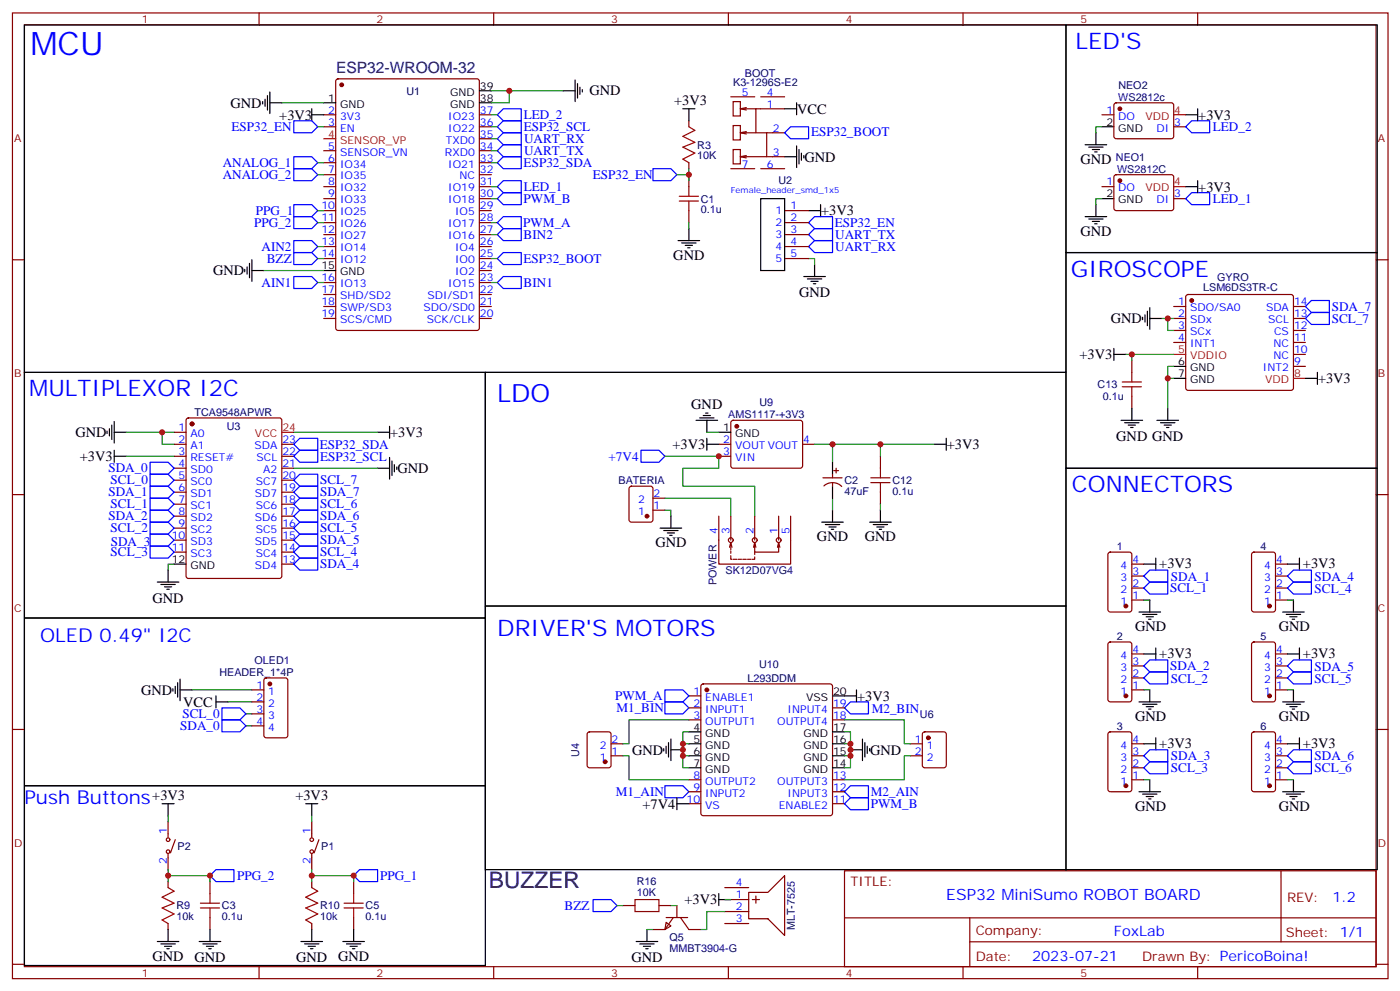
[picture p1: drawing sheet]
<svg xmlns="http://www.w3.org/2000/svg" width="413mm" height="292mm" viewBox="0 0 413 292" stroke-linecap="round" stroke-linejoin="round" font-family="sans-serif">
<g fill="none" stroke="#870000" stroke-width=".35">
<path d="M3.7 3.8h405.3v284.3h-405.3zM7.2 7.3h398.3v277.3h-398.3zM76.3 3.8v3.5M145.5 3.8v3.5M214.6 3.8v3.5M283.8 3.8v3.5M352.9 3.8v3.5M95.4 33.8h3.5M95.4 37.3h3.5M99.2 23.4l.4-.2h40.9l.7 .4 .1 73-.5 .6-41.2 .1-.6-.5-.1-72.9zM141.3 33.8h3.5M141.3 37.3h3.5"/>
<path d="M203 35.6v1.7M215.3 28.5h7.1M216 29.9h2.2v4.2h-2.2zM216 37h2.2v4.2h-2.2zM218.2 39.1h7.7v7h-7.7M218.2 32h4.5v7.1M218.2 32l1.7 .4M218.2 39.1l1.7 .3M219.9 31.7l-1.7 .3M219.9 38.7l-1.7 .4M222.7 32h8.5M224.2 28.5h7"/>
<path d="M225.9 39.1h5.3M324.7 33.8h3.5M328.5 30.5l.4-.2h16.5l.5 .7-.1 9.4-.6 .5-16.5-.1-.5-.7v-9.1zM345.9 37.3h3.5M95.4 44.4h3.5M95.4 47.9h3.5M95.4 51.4h3.5M95.4 55h3.5M95.4 58.5h3.5M141.3 44.4h3.5M141.3 47.9h3.5M141.3 51.4h3.5"/>
<path d="M141.3 55h3.5M141.3 58.5h3.5M141.3 40.9h3.5M203 47.9v1.8M203 51.4v3.6M215.3 49.7h7.1M216 44h2.2v4.3h-2.2zM218.2 46.1l1.7 .4M219.9 45.8l-1.7 .3M224.2 49.7h7M225.9 46.1h5.3M324.7 55h3.5"/>
<path d="M328.5 51.6l.4-.2 16.5 .1 .5 .6-.1 9.5-.6 .4h-16.5l-.5-.7v-9.2zM345.9 58.5h3.5M3.7 76.5h3.5M95.4 62h3.5M95.4 65.5h3.5M95.4 69.1h3.5M95.4 72.6h3.5M95.4 76.1h3.5M141.3 62h3.5M141.3 65.5h3.5M141.3 69.1h3.5M141.3 72.6h3.5"/>
<path d="M141.3 76.1h3.5M141.3 79.7h3.5M203 62v3.5M231.2 62h7.1M231.2 65.5h7.1M231.2 69.1h7.1M231.2 72.6h7.1M231.2 76.1h7.1M405.5 76.5h3.5M95.4 83.2h3.5M95.4 86.7h3.5M95.4 90.2h3.5"/>
<path d="M95.4 93.8h3.5M141.3 83.2h3.5M141.3 86.7h3.5M141.3 90.2h3.5M141.3 93.8h3.5M345.9 90.2h3.5M345.9 93.8h3.5M345.9 97.3h3.5M349.6 86.9l.5-.2h30.3l.5 .2 .2 .5v26.8l-.2 .5-.5 .2h-30.3l-.5-.2-.2-.5v-26.8zM381.1 90.2h3.6M381.1 93.8h3.6M381.1 97.3h3.6"/>
<path d="M333.5 106.1v3.5M333.5 116.7v3.5M345.9 100.8h3.5M381.1 100.8h3.6M381.1 107.9h3.6M381.1 104.4h3.6M51.3 127.3h3.5M51.3 130.8h3.5M51.3 134.3h3.5M51.3 137.9h3.5M55.1 123.3l.4-.3h26.8l.7 .5v46.1l-.4 .7h-27.1l-.6-.4-.1-46.1zM83 130.8h3.6"/>
<path d="M83 134.3h3.6M83 137.9h3.6M211.8 130.8h3.5M211.8 134.3h3.5M215.6 124l.4-.2h20.1l.4 .7-.1 12.9-.6 .5-20-.1-.5-.6v-12.7zM236.5 130.8h3.5M245.3 139.6v1.1M245.7 138.6h1.4M246.4 137.9v1.4M259.4 134.3v3.6M3.7 145.6h3.5M51.3 141.4h3.5"/>
<path d="M51.3 144.9h3.5M51.3 148.4h3.5M51.3 152h3.5M51.3 155.5h3.5M51.3 159h3.5M83 141.4h3.6M83 144.9h3.6M83 148.4h3.6M83 152h3.6M83 155.5h3.6M83 159h3.6M185.6 143.4l.5-.2h5.6l.6 .4 .1 9.4-.5 .7h-5.8l-.7-.4-.1-9.4z"/>
<path d="M192.4 150.2h3.5M192.4 146.7h3.5M211.8 152v14.1h21.2v-14.1M215.3 152v7M215.3 159.7l.4 1.4M222.4 159.7l.3 1.4M222.4 152v7M229.4 159.7v2.9h-7v-2.9l-.4 1.4M229.4 159.7l-.3 1.4M229.4 159.7l.4 1.4M229.4 152v7M242.5 140.7h5.6"/>
<path d="M242.8 143.1a3.8 3.8 0 0 1 5.2 .1M245.3 142.1v1.1M259.4 144.9v3.5M405.5 145.6h3.5M51.3 162.6h3.5M83 162.6h3.6M83 166.1h3.6M215.3 163.6v1.1h.4M215.3 160.8v-1.1l-.3 1.4M215.3 161.1v.8M215.3 162.2v.7M216 164.7h1.1"/>
<path d="M217.5 164.7h1M218.9 164.7h1M220.3 164.7h1M222.4 164v.7h-.7M222.4 162.6v.7M326.7 162.8l.5-.2h5.6l.7 .4v16.5l-.4 .6-5.9 .1-.7-.5v-16.4zM333.5 166.1h3.5M333.5 176.7h3.5M333.5 173.1h3.5M333.5 169.6h3.5M369 162.8l.5-.2h5.6l.7 .4v16.5l-.4 .6-5.9 .1-.7-.5v-16.4zM375.8 166.1h3.6"/>
<path d="M375.8 176.7h3.6M375.8 173.1h3.6M375.8 169.6h3.6M78 199.8l.5-.2h5.6l.7 .4v16.5l-.5 .7h-5.8l-.7-.4v-16.5zM326.7 189.2l.5-.2h5.6l.7 .4v16.6l-.4 .6-5.9 .1-.7-.5v-16.5zM333.5 199.6h3.5M333.5 196.1h3.5M333.5 192.5h3.5M369 189.2l.5-.2h5.6l.7 .4v16.6l-.4 .6-5.9 .1-.7-.5v-16.5zM375.8 199.6h3.6M375.8 196.1h3.6M375.8 192.5h3.6"/>
<path d="M3.7 214.8h3.5M74.2 203.1h3.6M74.2 213.7h3.6M74.2 210.2h3.6M74.2 206.7h3.6M173.2 215.7l.5-.2h5.7l.6 .4 .1 9.5-.5 .6-5.9 .1-.6-.5-.1-9.4zM180.1 219h3.5M203 204.9h3.5M203 208.4h3.5M203 211.9h3.5M206.8 201.6l.4-.2h37.4l.5 .2 .2 .5v37.4l-.2 .5-.5 .2h-37.4l-.5-.3-.2-.4v-37.4zM245.3 208.4h3.5"/>
<path d="M245.3 211.9h3.5M268.3 219h3.5M272 215.7l.5-.2h5.6l.7 .4v9.5l-.4 .6-5.9 .1-.7-.5v-9.4zM326.7 215.7l.5-.2h5.6l.7 .4v16.5l-.4 .7h-5.9l-.7-.4v-16.5zM333.5 219h3.5M333.5 203.1h3.5M369 215.7l.5-.2h5.6l.7 .4v16.5l-.4 .7h-5.9l-.7-.4v-16.5zM375.8 219h3.6M375.8 203.1h3.6M405.5 214.8h3.5M180.1 222.5h3.5M203 229.6h3.5"/>
<path d="M203 233.1h3.5M203 236.6h3.5M245.3 229.6h3.5M245.3 233.1h3.5M245.3 236.6h3.5M268.3 222.5h3.5M333.5 222.5h3.5M333.5 229.6h3.5M333.5 226.1h3.5M375.8 222.5h3.6M375.8 229.6h3.6M375.8 226.1h3.6"/>
<path d="M49.5 241.9v4.6M49.5 251.5v4.5M49.5 259.6v1.7M51.6 247.2l-1.4 3.9M61.9 259.6v3.5M91.9 241.9v4.6M91.9 251.5v4.5M91.9 259.6v1.7M94 247.2l-1.4 3.9M104.2 259.6v3.5M248.8 256.4h156.7v28.2h-156.7zM377.5 256.4v20.9"/>
<path d="M49.5 271.9v1.8M61.9 270.2v3.5M91.9 271.9v1.8M104.2 270.2v3.5M183.6 266.6h3.5M194.2 266.6h3.5M196.3 271.6l1.4 1-1.8 1.1zM196.3 270.2h6.3M198.4 270.2l-2.5 3.5h-3.5M199.5 266.6v3.6M200.5 270.2l2.5 3.5h3.5M213.6 264.9h7"/>
<path d="M213.6 261.3h7M213.6 271.9h7M213.6 268.4h7M220.6 262.7h5.7l4.9-4.9v17.6l-4.9-4.9h-5.7zM221.7 264.9h2.1M222.7 263.8v2.1M248.9 270.2h156.5M285.8 277.3h119.6M285.8 270.2v14.2M3.7 283.9h3.5M76.3 284.6v3.5M145.5 284.6v3.5"/>
<path d="M214.6 284.6v3.5M283.8 284.6v3.5M352.9 284.6v3.5M405.5 283.9h3.5"/>
<circle cx="215.3" cy="159" r=".71"/>
<circle cx="222.4" cy="159" r=".71"/>
<circle cx="229.4" cy="159" r=".71"/>
<circle cx="49.5" cy="250.8" r=".53"/>
<circle cx="49.5" cy="247.2" r=".53"/>
<circle cx="91.9" cy="250.8" r=".53"/>
<circle cx="91.9" cy="247.2" r=".53"/>
</g>
<g fill="#870000" stroke="#870000" stroke-width=".35">
<circle cx="100.7" cy="25" r=".53"/>
<circle cx="56.6" cy="124.8" r=".53"/>
<circle cx="178.3" cy="224.3" r=".53"/>
<circle cx="273.5" cy="217.2" r=".53"/>
<circle cx="331.8" cy="204.9" r=".53"/>
<circle cx="374.1" cy="231.4" r=".53"/>
<circle cx="331.8" cy="231.4" r=".53"/>
<circle cx="374.1" cy="178.4" r=".53"/>
<circle cx="374.1" cy="204.9" r=".53"/>
<circle cx="331.8" cy="178.4" r=".53"/>
<circle cx="217.1" cy="125.5" r=".53"/>
<circle cx="190.6" cy="152" r=".53"/>
<circle cx="351.2" cy="88.5" r=".53"/>
<circle cx="79.5" cy="201.4" r=".53"/>
<circle cx="208.3" cy="203.1" r=".53"/>
<circle cx="330" cy="32" r=".53"/>
<circle cx="330" cy="53.2" r=".53"/>
</g>
<g fill="none" stroke="#000" stroke-width=".35">
<path d="M7.2 7.3h306.9v102.3h-306.9zM314.1 7.3h91.7v67.1h-91.7zM77.4 29.9v.7M78.1 29.2v2.1M78.8 28.2v4.2M79.5 30.3h3.5M79.5 27.1v6.3M91.9 33.8h3.5M91.9 32v3.6M95.4 30.3h3.5M141.3 30.3h3.5M141.3 26.7h3.5"/>
<path d="M165.9 26.7h3.6M169.5 23.6v6.3M170.2 24.6v4.3M170.9 25.7v2.1M171.6 26.4v.7M201.2 32h3.6M203 32v3.6M231.2 32h3.5M234.7 30.3v3.5M322.9 39.1v3.5M324.7 37.3h3.5M349.4 33.8h3.5"/>
<path d="M352.9 32v3.6M224.2 58.5h7v21.2h-7zM231.2 46.1h3.5M234.7 43v6.3M235.4 44v4.3M236.1 45.1v2.1M236.9 45.8v.7M319.8 42.6h6.3M320.8 43.3h4.2M321.9 44h2.1M322.6 44.7h.7M324.7 58.5h3.5"/>
<path d="M349.4 55h3.5M352.9 53.2v3.5M72.1 79.3v.7M72.8 78.6v2.1M73.5 77.5v4.3M74.2 79.7h3.6M74.2 76.5v6.3M95.4 79.7h3.5M199.8 70.8h6.4M200.9 71.5h4.2M201.9 72.2h2.1M202.6 73h.7"/>
<path d="M203 67.3v3.5M238.3 62h3.5M240 77.9v3.5M241.8 60.3v3.5M314.1 74.4h91.7v63.5h-91.7zM319.8 63.8h6.3M320.8 64.5h4.2M321.9 65.2h2.1M322.6 65.9h.7M322.9 60.3v3.5M236.9 81.4h6.3M237.9 82.1h4.2"/>
<path d="M239 82.8h2.1M239.7 83.5h.7M336.7 93.4v.7M337.4 92.7v2.1M338.1 91.7v4.2M338.8 90.6v6.3M338.8 93.8h3.5M7.2 109.6h135.8v72.4h-135.8zM143 109.6h171.1v68.8h-171.1zM328.2 104.4h3.6M328.2 102.6v3.5M345.9 107.9h3.5"/>
<path d="M345.9 111.4h3.5M384.7 111.4h3.5M388.2 109.6v3.6M31.5 126.9v.7M32.2 126.2v2.1M32.9 125.2v4.2M33.7 127.3h3.5M33.7 124.1v6.4M33.7 132.6v3.5M33.7 134.3h3.5M111.3 127.3h3.5M111.3 137.9h3.5"/>
<path d="M114.8 125.5v3.5M114.8 134.7v6.3M115.5 135.7v4.3M116.2 136.8v2.1M116.9 137.5v.7M205.1 123.8h6.4M206.2 123h4.2M207.2 122.3h2.1M207.9 121.6h.7M208.3 130.8h3.5M208.3 123.8v3.5M208.3 129v3.6"/>
<path d="M211.8 127.3h3.5M245.3 136.1v3.5M275.3 130.8h3.5M278.8 129v3.6M314.1 137.9h91.7v118.1h-91.7zM330.3 123.8h6.4M331.4 124.5h4.2M332.5 125.2h2.1M333.2 125.9h.7M333.5 120.2v3.6M340.9 123.8h6.4M342 124.5h4.2"/>
<path d="M343 125.2h2.2M343.7 125.9h.8M344.1 120.2v3.6M194.5 155.5h6.4M195.6 156.2h4.2M196.6 156.9h2.2M197.3 157.6h.7M197.7 152v3.5M242.1 153.7h6.4M243.2 154.4h4.2M244.3 155.2h2.1M245 155.9h.7"/>
<path d="M245.3 143.2v3.5M245.3 150.2v3.5M256.3 153.7h6.3M257.3 154.4h4.2M258.4 155.2h2.1M259.1 155.9h.7M259.4 150.2v3.5M46.4 171.4h6.3M47.4 172.1h4.2M48.5 172.8h2.1M49.2 173.5h.7M49.5 167.9v3.5"/>
<path d="M51.3 166.1h3.5M143 178.4h171.1v77.6h-171.1zM337 166.1h3.6M338.8 176.7v3.5M340.6 164.3v3.6M379.4 166.1h3.5M381.1 176.7v3.5M382.9 164.3v3.6M7.2 182h135.8v49.4h-135.8zM53.1 200v6.3M335.6 180.2h6.4M336.7 180.9h4.2"/>
<path d="M337 192.5h3.6M337.7 181.6h2.2M338.5 182.3h.7M340.6 190.8v3.5M378 180.2h6.3M379 180.9h4.3M379.4 192.5h3.5M380.1 181.6h2.1M380.8 182.3h.7M382.9 190.8v3.5M50.9 202.8v.7M51.6 202.1v2.1"/>
<path d="M52.4 201v4.2M53.1 203.1h3.5M63.6 206.7h3.6M63.6 204.9v3.5M196.3 219.7v2.1M197 218.7v4.2M197.7 217.6v6.3M203 219h3.5M203 215.5h3.5M245.3 219h3.5M245.3 215.5h3.5M245.3 204.9h7.1"/>
<path d="M252.4 203.1v3.6M254.1 217.6v6.3M254.8 218.7v4.2M255.6 219.7v2.1M335.6 206.7h6.4M336.7 207.4h4.2M337 219h3.6M337.7 208.1h2.2M338.5 208.8h.7M338.8 203.1v3.6M340.6 217.2v3.6M378 206.7h6.3"/>
<path d="M379 207.4h4.3M379.4 219h3.5M380.1 208.1h2.1M380.8 208.8h.7M381.1 203.1v3.6M382.9 217.2v3.6M7.2 231.4h135.8v52.9h-135.8zM47.8 236.6h3.5M49.5 236.6v3.6M90.1 236.6h3.5M91.9 236.6v3.6M195.6 220.4v.7"/>
<path d="M197.7 220.8h3.5M199.5 236.6h3.5M199.5 234.9v3.5M203 222.5h3.5M203 226.1h3.5M245.3 222.5h3.5M245.3 226.1h3.5M250.6 220.8h3.5M256.3 220.4v.7M335.6 233.1h6.4M336.7 233.8h4.2M337.7 234.5h2.2"/>
<path d="M338.5 235.2h.7M338.8 229.6v3.5M378 233.1h6.3M379 233.8h4.3M380.1 234.5h2.1M380.8 235.2h.7M381.1 229.6v3.5M46.4 277.2h6.3M47.4 277.9h4.2M48.5 278.6h2.1M49.2 279.3h.7M49.5 273.7v3.5"/>
<path d="M58.7 277.2h6.4M59.8 277.9h4.2M60.8 278.6h2.1M61.5 279.3h.7M61.9 273.7v3.5M88.7 277.2h6.3M89.7 277.9h4.3M90.8 278.6h2.1M91.5 279.3h.7M91.9 273.7v3.5M101 277.2h6.4M102.1 277.9h4.2"/>
<path d="M103.2 278.6h2.1M103.9 279.3h.7M104.2 273.7v3.5M187.5 277.2h6.3M188.5 277.9h4.3M189.6 278.6h2.1M190.3 279.3h.7M190.6 273.7v3.5M211.8 264.9h3.5M211.8 263.1v3.5"/>
</g>
<path d="M345.9 33.8h3.5M95.4 40.9h3.5M345.9 55h3.5M345.9 104.4h3.5M381.1 111.4h3.6M83 127.3h3.6" fill="none" stroke="#f00" stroke-width=".35"/>
<g fill="none" stroke="#a10000" stroke-width=".35">
<path d="M203 37.3l1.8 1.1-3.6 1.7 3.6 1.8-3.6 1.4 3.6 1.8-3.6 1.7 1.8 1.1M200.2 59.2h5.6M200.2 57.8h5.6M203 55v2.8M203 59.2v2.8M330.7 113.9h5.6M330.7 112.5h5.6M333.5 109.6v2.9M333.5 113.9v2.8M259.4 137.9v2.8M256.6 142.1h5.7M256.6 140.7h5.7"/>
<path d="M259.4 142.1v2.8M49.5 261.3l1.8 1.1-3.5 1.8 3.5 1.7-3.5 1.4 3.5 1.8-3.5 1.8 1.7 1M59.1 267.3h5.6M59.1 265.9h5.6M61.9 263.1v2.8M61.9 267.3v2.9M91.9 261.3l1.7 1.1-3.5 1.8 3.5 1.7-3.5 1.4 3.5 1.8-3.5 1.8 1.8 1M101.4 267.3h5.6M101.4 265.9h5.6M104.2 263.1v2.8M104.2 267.3v2.9M187.1 264.9h7.1v3.5h-7.1z"/>
</g>
<g fill="none" stroke="#008700" stroke-width=".35">
<path d="M83 30.3h12.4M93.6 37.3h1.8M144.8 26.7h21.1M144.8 37.3h1.7M144.8 33.8h1.7M150.1 26.7v3.6h-5.3M324.7 37.3h-1.8v1.8M93.6 47.9h1.8M93.6 51.4h1.8M144.8 40.9h1.7M144.8 44.4h1.7M144.8 47.9h1.7"/>
<path d="M144.8 55h1.7M144.8 58.5h1.7M199.5 51.4h3.5M203 49.7v3.5M324.7 58.5h-1.8v1.8M77.8 79.7h17.6M93.6 76.1h1.8M93.6 72.6h1.8M93.6 62h1.8M93.6 65.5h1.8M144.8 76.1h1.7M144.8 69.1h1.7"/>
<path d="M144.8 65.5h1.7M203 65.5v1.8M238.3 76.1h1.7v1.8M93.6 83.2h1.8M144.8 83.2h1.7M342.3 93.8h3.6M344.1 93.8v3.5h1.8M331.8 104.4h14.1M333.5 104.4v1.7M344.1 111.4h1.8M345.9 107.9h-1.8v12.3M37.2 127.3h14.1"/>
<path d="M37.2 134.3h14.1M47.8 127.3v3.5h3.5M86.6 127.3h24.7M86.6 137.9h24.7M195.9 134.3h15.9v3.6h-10.6v5.3h21.2v8.8M208.3 127.3h3.5M240 130.8h5.3v5.3M245.3 130.8h30M259.4 130.8v3.5M195.9 150.2h1.8v1.8M195.9 146.7h19.4v5.3M245.3 146.7v3.5"/>
<path d="M259.4 148.4v1.8M51.3 166.1h-1.8v1.8M337 176.7h1.8M379.4 176.7h1.7M56.6 203.1h17.6M67.2 206.7h7M72.5 213.7h1.7M72.5 210.2h1.7M201.2 219h1.8M203 211.9h-17.7v7.1h-1.7M203 215.5h-1.8v10.6h1.8M248.8 211.9h17.7v7.1h1.8"/>
<path d="M248.8 215.5h1.8v10.6h-1.8M248.8 219h1.8M337 203.1h1.8M379.4 203.1h1.7M183.6 222.5h1.7v7.1h17.7M201.2 222.5h1.8M248.8 222.5h1.8M268.3 222.5h-1.8v7.1h-17.7M337 229.6h1.8M379.4 229.6h1.7M49.5 257.8h12.4v1.8M49.5 240.2v1.7"/>
<path d="M49.5 256v3.6M91.9 257.8h12.3v1.8M91.9 240.2v1.7M91.9 256v3.6M181.8 266.6h1.8M190.6 273.7h1.8M197.7 266.6h1.8M213.6 268.4h-5.3v5.3h-1.8M213.6 264.9h1.7"/>
</g>
<g fill="none" stroke="#00f" stroke-width=".35">
<path d="M86.6 35.6h5.3l1.7 1.7-1.7 1.8h-5.3zM146.5 37.3l1.8-1.7h5.3v3.5h-5.3zM146.5 33.8l1.8-1.8h5.3v3.6h-5.3zM231.2 39.1l1.8-1.8h5.3v3.6h-5.3zM349.4 37.3l1.8-1.7h5.2v3.5h-5.2zM86.6 46.1h5.3l1.7 1.8-1.7 1.8h-5.3zM86.6 49.7h5.3l1.7 1.7-1.7 1.8h-5.3zM146.5 44.4l1.8-1.8h5.3v3.5h-5.3zM146.5 40.9l1.8-1.8h5.3v3.5h-5.3zM146.5 47.9l1.8-1.8h5.3v3.6h-5.3zM146.5 55l1.8-1.8h5.3v3.5h-5.3zM146.5 58.5l1.8-1.8h5.3v3.6h-5.3z"/>
<path d="M192.4 49.7h5.3l1.8 1.7-1.8 1.8h-5.3zM349.4 58.5l1.8-1.8h5.2v3.6h-5.2zM86.6 70.8h5.3l1.7 1.8-1.7 1.8h-5.3zM86.6 63.8h5.3l1.7 1.7-1.7 1.8h-5.3zM86.6 60.3h5.3l1.7 1.7-1.7 1.8h-5.3zM86.6 74.4h5.3l1.7 1.7-1.7 1.8h-5.3zM146.5 76.1l1.8-1.7h5.3v3.5h-5.3zM146.5 65.5l1.8-1.7h5.3v3.5h-5.3zM148.3 67.3h5.3v3.5h-5.3l-1.8-1.7zM238.3 72.6l1.7-1.8h5.3v3.6h-5.3zM238.3 69.1l1.7-1.8h5.3v3.5h-5.3zM238.3 65.5l1.7-1.7h5.3v3.5h-5.3z"/>
<path d="M86.6 81.4h5.3l1.7 1.8-1.7 1.7h-5.3zM146.5 83.2l1.8-1.8h5.3v3.5h-5.3zM384.7 90.2l1.7-1.7h5.3v3.5h-5.3zM384.7 93.8l1.7-1.8h5.3v3.5h-5.3zM44.2 136.1h5.3l1.8 1.8-1.8 1.7h-5.3zM44.2 139.6h5.3l1.8 1.8-1.8 1.8h-5.3zM86.6 134.3l1.7-1.7h5.3v3.5h-5.3zM86.6 130.8l1.7-1.8h5.3v3.6h-5.3zM188.9 132.6h5.3l1.7 1.7-1.7 1.8h-5.3zM44.2 143.2h5.3l1.8 1.7-1.8 1.8h-5.3zM44.2 146.7h5.3l1.8 1.7-1.8 1.8h-5.3zM44.2 150.2h5.3l1.8 1.8-1.8 1.7h-5.3z"/>
<path d="M44.2 153.7h5.3l1.8 1.8-1.8 1.8h-5.3zM44.2 157.3h5.3l1.8 1.7-1.8 1.8h-5.3zM86.6 141.4l1.7-1.8h5.3v3.6h-5.3zM86.6 144.9l1.7-1.7h5.3v3.5h-5.3zM86.6 148.4l1.7-1.7h5.3v3.5h-5.3zM86.6 152l1.7-1.8h5.3v3.5h-5.3zM86.6 155.5l1.7-1.8h5.3v3.6h-5.3zM86.6 159l1.7-1.7h5.3v3.5h-5.3zM44.2 160.8h5.3l1.8 1.8-1.8 1.7h-5.3zM86.6 162.6l1.7-1.8h5.3v3.5h-5.3zM88.3 164.3h5.3v3.6h-5.3l-1.7-1.8zM337 169.6l1.8-1.7h5.3v3.5h-5.3z"/>
<path d="M337 173.1l1.8-1.7h5.3v3.5h-5.3zM381.1 171.4h5.3v3.5h-5.3l-1.7-1.8zM381.1 167.9h5.3v3.5h-5.3l-1.7-1.8zM337 199.6l1.8-1.8h5.3v3.6h-5.3zM337 196.1l1.8-1.8h5.3v3.5h-5.3zM379.4 196.1l1.7-1.8h5.3v3.5h-5.3zM381.1 197.8h5.3v3.6h-5.3l-1.7-1.8zM65.4 211.9h5.3l1.8 1.8-1.8 1.8h-5.3zM65.4 208.4h5.3l1.8 1.8-1.8 1.7h-5.3zM195.9 206.7h5.3l1.8 1.7-1.8 1.8h-5.3zM195.9 203.1h5.3l1.8 1.8-1.8 1.8h-5.3zM248.8 208.4l1.8-1.7h5.3v3.5h-5.3z"/>
<path d="M195.9 231.4h5.3l1.8 1.7-1.8 1.8h-5.3zM248.8 233.1l1.8-1.7h5.3v3.5h-5.3zM248.8 236.6l1.8-1.7h5.3v3.5h-5.3zM337 226.1l1.8-1.8h5.3v3.5h-5.3zM337 222.5l1.8-1.7h5.3v3.5h-5.3zM379.4 226.1l1.7-1.8h5.3v3.5h-5.3zM381.1 220.8h5.3v3.5h-5.3l-1.7-1.8zM63.6 256h5.3v3.6h-5.3l-1.7-1.8zM104.2 257.8l1.8-1.8h5.3v3.6h-5.3zM174.8 264.9h5.3l1.7 1.7-1.7 1.8h-5.3z"/>
</g>
<g fill="#c00">
<circle cx="203" cy="51.4" r=".88"/>
<circle cx="47.8" cy="127.3" r=".88"/>
<circle cx="344.1" cy="93.8" r=".88"/>
<circle cx="333.5" cy="104.4" r=".88"/>
<circle cx="344.1" cy="111.4" r=".88"/>
<circle cx="211.8" cy="134.3" r=".88"/>
<circle cx="250.6" cy="220.8" r=".88"/>
<circle cx="250.6" cy="219" r=".88"/>
<circle cx="250.6" cy="222.5" r=".88"/>
<circle cx="201.2" cy="220.8" r=".88"/>
<circle cx="201.2" cy="222.5" r=".88"/>
<circle cx="201.2" cy="219" r=".88"/>
<circle cx="245.3" cy="130.8" r=".88"/>
<circle cx="259.4" cy="130.8" r=".88"/>
<circle cx="150.1" cy="26.7" r=".88"/>
<circle cx="91.9" cy="257.8" r=".88"/>
<circle cx="104.2" cy="257.8" r=".88"/>
<circle cx="49.5" cy="257.8" r=".88"/>
<circle cx="61.9" cy="257.8" r=".88"/>
</g>
<text font-size="9.5" fill="#00f" x="9" y="16.2">MCU</text>
<text font-size="7.4" fill="#00f" x="146.5" y="118.5">LDO</text>
<g font-size="6.7" fill="#00f">
<text x="316.9" y="14.4">LED'S</text>
<text x="315.5" y="81.4">GIROSCOPE</text>
<text x="8.6" y="116.7">MULTIPLEXOR I2C</text>
<text x="315.9" y="144.9">CONNECTORS</text>
<text x="146.5" y="187.3">DRIVER'S MOTORS</text>
</g>
<text font-size="6.7" fill="#000080" x="144.1" y="261.6">BUZZER</text>
<g font-size="5.6" fill="#00f">
<text x="11.8" y="189">OLED 0.49&quot; I2C</text>
<text x="7.2" y="236.6">Push Buttons</text>
</g>
<text font-size="4.6" fill="#000080" x="99" y="21.4">ESP32-WROOM-32</text>
<text font-size="4.6" fill="#00f" x="278.8" y="264.9">ESP32 MiniSumo ROBOT BOARD</text>
<g font-size="4.2">
<text x="173.7" y="28.1">GND</text>
<text x="67.9" y="31.7">GND</text>
<text x="82.3" y="35.2">+3V3</text>
<text x="198.6" y="30.9">+3V3</text>
<text x="234.9" y="33.5">VCC</text>
<text x="353.1" y="35.2">+3V3</text>
<text x="237" y="47.6">GND</text>
<text x="318.3" y="48.3">GND</text>
<text x="353.1" y="56.4">+3V3</text>
<text x="242" y="63.4">+3V3</text>
<text x="318.3" y="69.4">GND</text>
<text x="198.4" y="76.5">GND</text>
<text x="62.8" y="81">GND</text>
<text x="235.5" y="87.6">GND</text>
<text x="327.3" y="95.2">GND</text>
<text x="318.1" y="105.8">+3V3</text>
<text x="388.4" y="112.9">+3V3</text>
<text x="203.7" y="120.5">GND</text>
<text x="22.2" y="128.7">GND</text>
<text x="115" y="128.7">+3V3</text>
<text x="328.9" y="129.8">GND GND</text>
<text x="23.5" y="135.7">+3V3</text>
<text x="198.2" y="132.2">+3V3</text>
<text x="279" y="132.2">+3V3</text>
<text x="117.1" y="139.3">GND</text>
<text x="193.1" y="161.1">GND</text>
<text x="240.7" y="159.4">GND</text>
<text x="254.8" y="159.4">GND</text>
<text x="341.6" y="167.4">+3V3</text>
<text x="383.9" y="167.4">+3V3</text>
<text x="44.9" y="177.5">GND</text>
<text x="334.5" y="185.9">GND</text>
<text x="376.8" y="185.9">GND</text>
<text x="341.6" y="193.8">+3V3</text>
<text x="383.9" y="193.8">+3V3</text>
<text x="41.6" y="204.6">GND</text>
<text x="54" y="208.1">VCC</text>
<text x="252.6" y="206.3">+3V3</text>
<text x="334.5" y="212.3">GND</text>
<text x="376.8" y="212.3">GND</text>
<text x="341.6" y="220.3">+3V3</text>
<text x="383.9" y="220.3">+3V3</text>
<text x="186.2" y="222.2">GND</text>
<text x="256.4" y="222.2">GND</text>
<text x="44.9" y="235.5">+3V3</text>
<text x="87" y="235.5">+3V3</text>
<text x="189.3" y="238.1">+7V4</text>
<text x="334.5" y="238.8">GND</text>
<text x="376.8" y="238.8">GND</text>
<text x="201.7" y="266.3">+3V3</text>
<text x="44.9" y="282.9">GND</text>
<text x="57.3" y="283.4">GND</text>
<text x="87.3" y="283.4">GND</text>
<text x="99.6" y="282.9">GND</text>
<text x="186.1" y="283.3">GND</text>
</g>
<g font-size="4.2" fill="#00f">
<text x="392.6" y="265.7">1.2</text>
<text x="328.2" y="275.4">FoxLab</text>
<text x="304.1" y="283">2023-07-21</text>
</g>
<g font-size="3.9" fill="#00f">
<text x="154.3" y="35.1">LED_2</text>
<text x="68.2" y="38.6">ESP32_EN</text>
<text x="154.3" y="38.6">ESP32_SCL</text>
<text x="239" y="40.2">ESP32_BOOT</text>
<text x="357.4" y="38.5">LED_2</text>
<text x="154.4" y="42.1">UART_RX</text>
<text x="154.4" y="45.6">UART_TX</text>
<text x="65.6" y="49.2">ANALOG_1</text>
<text x="65.6" y="52.7">ANALOG_2</text>
<text x="154.3" y="49.2">ESP32_SDA</text>
<text x="174.7" y="52.6">ESP32_EN</text>
<text x="154.3" y="59.7">PWM_B</text>
<text x="154.3" y="56.3">LED_1</text>
<text x="357.4" y="59.7">LED_1</text>
<text x="75.4" y="63.2">PPG_1</text>
<text x="74.9" y="66.8">PPG_2</text>
<text x="154.2" y="66.8">PWM_A</text>
<text x="154.3" y="70.3">BIN2</text>
<text x="246" y="66.9">ESP32_EN</text>
<text x="246.1" y="70.3">UART_TX</text>
<text x="77.1" y="73.9">AIN2</text>
<text x="78.6" y="77.4">BZZ</text>
<text x="154.2" y="77.4">ESP32_BOOT</text>
<text x="246.1" y="73.8">UART_RX</text>
<text x="77.1" y="84.4">AIN1</text>
<text x="154.3" y="84.4">BIN1</text>
<text x="392.4" y="95.1">SCL_7</text>
<text x="392.4" y="91.6">SDA_7</text>
<text x="94.3" y="132.1">ESP32_SDA</text>
<text x="94.3" y="135.6">ESP32_SCL</text>
<text x="179.3" y="135.6">+7V4</text>
<text x="31.9" y="139.1">SDA_0</text>
<text x="32.6" y="142.6">SCL_0</text>
<text x="94.3" y="142.6">SCL_7</text>
<text x="31.9" y="146.2">SDA_1</text>
<text x="32.6" y="149.7">SCL_1</text>
<text x="94.3" y="149.7">SCL_6</text>
<text x="94.3" y="146.2">SDA_7</text>
<text x="31.9" y="153.2">SDA_2</text>
<text x="94.3" y="153.2">SDA_6</text>
<text x="32.6" y="156.8">SCL_2</text>
<text x="32.6" y="160.8">SDA_3</text>
<text x="94.3" y="156.7">SCL_5</text>
<text x="94.3" y="160.3">SDA_5</text>
<text x="32.6" y="163.8">SCL_3</text>
<text x="94.3" y="167.3">SDA_4</text>
<text x="94.3" y="163.8">SCL_4</text>
<text x="345" y="171">SDA_1</text>
<text x="387.4" y="171">SDA_4</text>
<text x="344.8" y="174.4">SCL_1</text>
<text x="387.4" y="174.5">SCL_4</text>
<text x="344.8" y="197.3">SDA_2</text>
<text x="387.4" y="197.4">SDA_5</text>
<text x="345" y="201">SCL_2</text>
<text x="387.4" y="201">SCL_5</text>
<text x="181.3" y="206.1">PWM_A</text>
<text x="181.6" y="209.7">M1_BIN</text>
<text x="256.9" y="209.9">M2_BIN</text>
<text x="53.1" y="215">SDA_0</text>
<text x="53.8" y="211.5">SCL_0</text>
<text x="345" y="223.9">SDA_3</text>
<text x="345" y="227.4">SCL_3</text>
<text x="387.4" y="227.4">SCL_6</text>
<text x="387.4" y="223.9">SDA_6</text>
<text x="181.4" y="234.3">M1_AIN</text>
<text x="256.6" y="234.4">M2_AIN</text>
<text x="256.6" y="238">PWM_B</text>
<text x="69.9" y="259">PPG_2</text>
<text x="112" y="259.1">PPG_1</text>
<text x="166.4" y="267.9">BZZ</text>
</g>
<g font-size="3.9" fill="#800">
<text x="250.6" y="261">TITLE:</text>
<text x="379.2" y="265.7">REV:</text>
<text x="287.5" y="275.2">Company:</text>
<text x="378.9" y="275.8">Sheet: 1/1</text>
<text x="287.5" y="282.9">Date:</text>
<text x="336.6" y="282.9">Draw</text>
<text x="346.7" y="282.9">n By: PericoBoina!</text>
</g>
<g font-size="3.2" fill="#800">
<text x="41.8" y="6.8">1</text>
<text x="110.9" y="6.8">2</text>
<text x="180.1" y="6.8">3</text>
<text x="249.2" y="6.8">4</text>
<text x="318.3" y="6.8">5</text>
<text x="4.2" y="41.9">A</text>
<text x="406" y="41.9">A</text>
<text x="4.2" y="111.1">B</text>
<text x="406" y="111.1">B</text>
<text x="4.2" y="180.2">C</text>
<text x="406" y="180.2">C</text>
<text x="4.2" y="249.3">D</text>
<text x="406" y="249.3">D</text>
<text x="41.8" y="287.6">1</text>
<text x="110.9" y="287.6">2</text>
<text x="180.1" y="287.6">3</text>
<text x="249.2" y="287.6">4</text>
<text x="318.3" y="287.6">5</text>
</g>
<g font-size="3.2" fill="#000080">
<text x="219.5" y="22.6">BOOT</text>
<text x="119.7" y="27.9">U1</text>
<text x="216" y="25.4">K3-1296S-E2</text>
<text x="329.5" y="29.6">WS2812c</text>
<text x="329.5" y="26.1">NEO2</text>
<text x="205.5" y="46.9">10K</text>
<text x="205.5" y="43.8">R3</text>
<text x="328.8" y="47.3">NEO1</text>
<text x="329.2" y="50.8">WS2812C</text>
<text x="206.5" y="59.7">C1</text>
<text x="229.4" y="54.1">U2</text>
<text x="206.5" y="62.8">0.1u</text>
<text x="358.7" y="82.6">GYRO</text>
<text x="354.5" y="85.7">LSM6DS3TR-C</text>
<text x="223.8" y="119.6">U9</text>
<text x="323.4" y="114.3">C13</text>
<text x="325" y="117.8">0.1u</text>
<text x="57.3" y="122.5">TCA9548APWR</text>
<text x="214.6" y="123.2">AMS1117-+3V3</text>
<text x="66.8" y="126.7">U3</text>
<text x="182.3" y="142.5">BATERIA</text>
<text x="248.8" y="142.5">C2</text>
<text x="263" y="142.5">C12</text>
<text x="248.8" y="145.7">47uF</text>
<text x="263" y="145.7">0.1u</text>
<text x="329.1" y="161.9">1</text>
<text x="371.4" y="161.9">4</text>
<text x="211.2" y="172.4" transform="rotate(-90 211.2 172.4)">POWER</text>
<text x="213.8" y="169.1">SK12D07VG4</text>
<text x="329.1" y="188.4">2</text>
<text x="371.4" y="188.4">5</text>
<text x="75" y="195.5">OLED1</text>
<text x="223.7" y="196.8">U10</text>
<text x="64.6" y="199">HEADER_1*4P</text>
<text x="220.3" y="200.7">L293DDM</text>
<text x="271.1" y="211.3">U6</text>
<text x="329.1" y="214.8">3</text>
<text x="371.4" y="214.9">6</text>
<text x="170.7" y="222.9" transform="rotate(-90 170.7 222.9)">U4</text>
<text x="52.4" y="250.2">P2</text>
<text x="94.7" y="250.1">P1</text>
<text x="187.6" y="263.8">10K</text>
<text x="187.6" y="260.7">R16</text>
<text x="52" y="267.8">R9</text>
<text x="65.4" y="267.8">C3</text>
<text x="94.3" y="267.8">R10</text>
<text x="107.7" y="267.8">C5</text>
<text x="52" y="270.9">10k</text>
<text x="65.4" y="270.9">0.1u</text>
<text x="94.3" y="270.9">10k</text>
<text x="107.7" y="270.9">0.1u</text>
<text x="234.2" y="273.9" transform="rotate(-90 234.2 273.9)">MLT-7525</text>
<text x="197.3" y="280.4">MMBT3904-G</text>
<text x="197.3" y="277.2">Q5</text>
</g>
<g font-size="3.2">
<text x="96.7" y="29.9">1</text>
<text x="132.7" y="28.2">GND</text>
<text x="141.4" y="29.9">38</text>
<text x="141.4" y="26.4">39</text>
<text x="100.2" y="31.7">GND</text>
<text x="132.7" y="31.7">GND</text>
<text x="326" y="37">2</text>
<text x="329.5" y="38.7">GND</text>
<text x="326" y="58.1">2</text>
<text x="329.5" y="59.9">GND</text>
<text x="94.7" y="79.3">15</text>
<text x="100.2" y="81.1">GND</text>
<text x="347.2" y="107.5">6</text>
<text x="347.2" y="111.1">7</text>
<text x="350.7" y="109.3">GND</text>
<text x="350.7" y="112.8">GND</text>
<text x="213.1" y="126.9">1</text>
<text x="216.6" y="128.7">GND</text>
<text x="50.6" y="165.7">12</text>
<text x="56.1" y="167.5">GND</text>
<text x="237.5" y="206.3">VSS</text>
<text x="245.5" y="204.5">20</text>
<text x="204.3" y="215.1">4</text>
<text x="245.5" y="215.1">17</text>
<text x="204.3" y="218.7">5</text>
<text x="207.8" y="216.9">GND</text>
<text x="207.8" y="220.4">GND</text>
<text x="236.7" y="220.4">GND</text>
<text x="236.7" y="216.9">GND</text>
<text x="245.5" y="218.7">16</text>
<text x="204.3" y="222.2">6</text>
<text x="204.3" y="225.7">7</text>
<text x="207.8" y="223.9">GND</text>
<text x="207.8" y="227.5">GND</text>
<text x="236.7" y="227.5">GND</text>
<text x="236.7" y="223.9">GND</text>
<text x="245.5" y="225.7">14</text>
<text x="245.5" y="222.2">15</text>
</g>
<g font-size="3.2" fill="#00f">
<text x="218.6" y="28.2">5</text>
<text x="225.9" y="28.2">4</text>
<text x="96.7" y="33.4">2</text>
<text x="100.2" y="35.2">3V3</text>
<text x="132.1" y="35.2">IO23</text>
<text x="141.4" y="33.4">37</text>
<text x="225.9" y="31.7">1</text>
<text x="326" y="33.4">1</text>
<text x="329.5" y="35.2">DO</text>
<text x="96.7" y="37">3</text>
<text x="100.2" y="38.7">EN</text>
<text x="132.1" y="38.7">IO22</text>
<text x="141.4" y="40.5">35</text>
<text x="141.4" y="37">36</text>
<text x="227.7" y="38.7">2</text>
<text x="340.8" y="38.7">DI</text>
<text x="346" y="37">3</text>
<text x="96.7" y="44">5</text>
<text x="96.7" y="47.6">6</text>
<text x="100.2" y="45.8">SENSOR_VN</text>
<text x="131.1" y="45.8">RXD0</text>
<text x="131.4" y="42.3">TXD0</text>
<text x="141.4" y="47.6">33</text>
<text x="141.4" y="44">34</text>
<text x="227.7" y="45.8">3</text>
<text x="96.7" y="51.1">7</text>
<text x="100.2" y="49.3">IO34</text>
<text x="100.2" y="52.8">IO35</text>
<text x="132.1" y="49.3">IO21</text>
<text x="135.4" y="52.8">NC</text>
<text x="141.4" y="51.1">32</text>
<text x="218.6" y="49.3">7</text>
<text x="225.9" y="49.3">6</text>
<text x="96.7" y="54.6">8</text>
<text x="96.7" y="58.1">9</text>
<text x="100.2" y="56.4">IO32</text>
<text x="100.2" y="59.9">IO33</text>
<text x="132.1" y="59.9">IO18</text>
<text x="132.1" y="56.4">IO19</text>
<text x="141.4" y="58.1">30</text>
<text x="141.4" y="54.6">31</text>
<text x="326" y="54.6">1</text>
<text x="329.5" y="56.4">DO</text>
<text x="340.8" y="59.9">DI</text>
<text x="346" y="58.1">3</text>
<text x="94.7" y="61.7">10</text>
<text x="94.7" y="65.2">11</text>
<text x="100.2" y="63.4">IO25</text>
<text x="134.1" y="63.4">IO5</text>
<text x="141.4" y="65.2">28</text>
<text x="141.4" y="61.7">29</text>
<text x="228.5" y="63.1">1</text>
<text x="233" y="61.7">1</text>
<text x="233" y="65.2">2</text>
<text x="94.7" y="68.7">12</text>
<text x="100.2" y="67">IO26</text>
<text x="100.2" y="70.5">IO27</text>
<text x="132.1" y="70.5">IO16</text>
<text x="132.1" y="67">IO17</text>
<text x="141.4" y="68.7">27</text>
<text x="228.5" y="66.6">2</text>
<text x="228.5" y="70.1">3</text>
<text x="233" y="68.7">3</text>
<text x="94.7" y="72.2">13</text>
<text x="94.7" y="75.8">14</text>
<text x="100.2" y="74">IO14</text>
<text x="100.2" y="77.5">IO12</text>
<text x="134.1" y="77.5">IO0</text>
<text x="134.1" y="74">IO4</text>
<text x="141.4" y="75.8">25</text>
<text x="141.4" y="72.2">26</text>
<text x="228.5" y="73.7">4</text>
<text x="228.5" y="77.2">5</text>
<text x="233" y="72.2">4</text>
<text x="233" y="75.8">5</text>
<text x="94.7" y="82.8">16</text>
<text x="134.1" y="81.1">IO2</text>
<text x="141.4" y="82.8">23</text>
<text x="141.4" y="79.3">24</text>
<text x="94.7" y="86.4">17</text>
<text x="94.7" y="89.9">18</text>
<text x="100.2" y="84.6">IO13</text>
<text x="100.2" y="88.1">SHD/SD2</text>
<text x="125.9" y="88.1">SDI/SD1</text>
<text x="132.1" y="84.6">IO15</text>
<text x="141.4" y="89.9">21</text>
<text x="141.4" y="86.4">22</text>
<text x="347.2" y="89.9">1</text>
<text x="381.3" y="89.9">14</text>
<text x="94.7" y="93.4">19</text>
<text x="100.2" y="91.7">SWP/SD3</text>
<text x="100.2" y="95.2">SCS/CMD</text>
<text x="124.8" y="91.7">SDO/SD0</text>
<text x="125.7" y="95.2">SCK/CLK</text>
<text x="141.4" y="93.4">20</text>
<text x="347.2" y="93.4">2</text>
<text x="350.7" y="91.7">SDO/SA0</text>
<text x="350.7" y="95.2">SDx</text>
<text x="373.1" y="91.7">SDA</text>
<text x="373.7" y="95.2">SCL</text>
<text x="381.3" y="93.4">13</text>
<text x="347.2" y="96.9">3</text>
<text x="347.2" y="100.5">4</text>
<text x="350.7" y="98.7">SCx</text>
<text x="375.5" y="98.7">CS</text>
<text x="381.3" y="100.5">11</text>
<text x="381.3" y="96.9">12</text>
<text x="350.7" y="102.2">INT1</text>
<text x="375.2" y="105.8">NC</text>
<text x="375.2" y="102.2">NC</text>
<text x="381.3" y="107.5">9</text>
<text x="381.3" y="104">10</text>
<text x="372.2" y="109.3">INT2</text>
<text x="52.6" y="126.9">1</text>
<text x="52.6" y="130.5">2</text>
<text x="56.1" y="128.7">A0</text>
<text x="83.2" y="130.5">23</text>
<text x="213.1" y="130.5">2</text>
<text x="236.7" y="130.5">4</text>
<text x="52.6" y="134">3</text>
<text x="52.6" y="137.5">4</text>
<text x="56.1" y="132.2">A1</text>
<text x="56.1" y="135.7">RESET#</text>
<text x="75" y="132.2">SDA</text>
<text x="75.6" y="135.7">SCL</text>
<text x="83.2" y="137.5">21</text>
<text x="83.2" y="134">22</text>
<text x="213.1" y="134">3</text>
<text x="216.6" y="132.2">VOUTVOUT</text>
<text x="216.6" y="135.7">VIN</text>
<text x="52.6" y="141">5</text>
<text x="56.1" y="139.3">SD0</text>
<text x="56.1" y="142.8">SC0</text>
<text x="75.3" y="142.8">SC7</text>
<text x="77.6" y="139.3">A2</text>
<text x="83.2" y="141">20</text>
<text x="52.6" y="144.6">6</text>
<text x="52.6" y="148.1">7</text>
<text x="56.1" y="146.3">SD1</text>
<text x="56.1" y="149.9">SC1</text>
<text x="75.1" y="146.3">SD7</text>
<text x="75.3" y="149.9">SC6</text>
<text x="83.2" y="148.1">18</text>
<text x="83.2" y="144.6">19</text>
<text x="188" y="148.1">2</text>
<text x="192.6" y="149.9">1</text>
<text x="192.6" y="146.3">2</text>
<text x="52.6" y="151.6">8</text>
<text x="52.6" y="155.2">9</text>
<text x="56.1" y="153.4">SD2</text>
<text x="75.1" y="153.4">SD6</text>
<text x="83.2" y="155.2">16</text>
<text x="83.2" y="151.6">17</text>
<text x="188" y="151.6">1</text>
<text x="50.6" y="158.7">10</text>
<text x="56.1" y="156.9">SC2</text>
<text x="56.1" y="160.4">SD3</text>
<text x="75.1" y="160.4">SD5</text>
<text x="75.3" y="156.9">SC5</text>
<text x="83.2" y="158.7">15</text>
<text x="211.5" y="157.3" transform="rotate(-90 211.5 157.3)">4</text>
<text x="215" y="157.3" transform="rotate(-90 215 157.3)">3</text>
<text x="222" y="157.3" transform="rotate(-90 222 157.3)">2</text>
<text x="229.1" y="157.3" transform="rotate(-90 229.1 157.3)">1</text>
<text x="232.6" y="157.3" transform="rotate(-90 232.6 157.3)">5</text>
<text x="50.6" y="162.2">11</text>
<text x="56.1" y="164">SC3</text>
<text x="75.1" y="167.5">SD4</text>
<text x="75.3" y="164">SC4</text>
<text x="83.2" y="165.7">13</text>
<text x="83.2" y="162.2">14</text>
<text x="330.2" y="167.5">4</text>
<text x="333.7" y="165.7">4</text>
<text x="372.5" y="167.5">4</text>
<text x="376" y="165.7">4</text>
<text x="330.2" y="171">3</text>
<text x="333.7" y="172.8">2</text>
<text x="333.7" y="169.3">3</text>
<text x="372.5" y="171">3</text>
<text x="376" y="172.8">2</text>
<text x="376" y="169.3">3</text>
<text x="330.2" y="178.1">1</text>
<text x="330.2" y="174.6">2</text>
<text x="333.7" y="176.3">1</text>
<text x="372.5" y="178.1">1</text>
<text x="372.5" y="174.6">2</text>
<text x="376" y="176.3">1</text>
<text x="330.2" y="197.5">3</text>
<text x="330.2" y="194">4</text>
<text x="333.7" y="195.7">3</text>
<text x="333.7" y="192.2">4</text>
<text x="372.5" y="197.5">3</text>
<text x="372.5" y="194">4</text>
<text x="376" y="195.7">3</text>
<text x="376" y="192.2">4</text>
<text x="75.6" y="202.8">1</text>
<text x="330.2" y="201">2</text>
<text x="333.7" y="202.8">1</text>
<text x="333.7" y="199.2">2</text>
<text x="372.5" y="201">2</text>
<text x="376" y="202.8">1</text>
<text x="376" y="199.2">2</text>
<text x="75.6" y="209.8">3</text>
<text x="75.6" y="206.3">2</text>
<text x="79.1" y="208.1">2</text>
<text x="79.1" y="204.5">1</text>
<text x="204.3" y="204.5">1</text>
<text x="204.3" y="208.1">2</text>
<text x="207.8" y="206.3">ENABLE1</text>
<text x="207.8" y="209.8">INPUT1</text>
<text x="232.1" y="209.8">INPUT4</text>
<text x="245.5" y="208.1">19</text>
<text x="330.2" y="204.5">1</text>
<text x="372.5" y="204.5">1</text>
<text x="75.6" y="213.4">4</text>
<text x="79.1" y="215.1">4</text>
<text x="79.1" y="211.6">3</text>
<text x="204.3" y="211.6">3</text>
<text x="207.8" y="213.4">OUTPUT1</text>
<text x="229" y="213.4">OUTPUT4</text>
<text x="245.5" y="211.6">18</text>
<text x="176.7" y="220.4">2</text>
<text x="180.2" y="218.7">2</text>
<text x="269.6" y="218.7">1</text>
<text x="273.1" y="220.4">1</text>
<text x="330.2" y="220.4">4</text>
<text x="333.7" y="218.7">4</text>
<text x="372.5" y="220.4">4</text>
<text x="376" y="218.7">4</text>
<text x="176.7" y="223.9">1</text>
<text x="180.2" y="222.2">1</text>
<text x="269.6" y="222.2">2</text>
<text x="273.1" y="223.9">2</text>
<text x="330.2" y="227.5">2</text>
<text x="330.2" y="223.9">3</text>
<text x="333.7" y="225.7">2</text>
<text x="333.7" y="222.2">3</text>
<text x="372.5" y="227.5">2</text>
<text x="372.5" y="223.9">3</text>
<text x="376" y="225.7">2</text>
<text x="376" y="222.2">3</text>
<text x="204.3" y="229.2">8</text>
<text x="204.3" y="232.8">9</text>
<text x="207.8" y="231">OUTPUT2</text>
<text x="229" y="231">OUTPUT3</text>
<text x="245.5" y="232.8">12</text>
<text x="245.5" y="229.2">13</text>
<text x="330.2" y="231">1</text>
<text x="333.7" y="229.2">1</text>
<text x="372.5" y="231">1</text>
<text x="376" y="229.2">1</text>
<text x="202.3" y="236.3">10</text>
<text x="207.8" y="234.5">INPUT2</text>
<text x="207.8" y="238.1">VS</text>
<text x="229.5" y="238.1">ENABLE2</text>
<text x="232.1" y="234.5">INPUT3</text>
<text x="245.5" y="236.3">11</text>
<text x="49.2" y="245.5" transform="rotate(-90 49.2 245.5)">1</text>
<text x="91.5" y="245.5" transform="rotate(-90 91.5 245.5)">1</text>
<text x="49.2" y="254.5" transform="rotate(-90 49.2 254.5)">2</text>
<text x="91.5" y="254.5" transform="rotate(-90 91.5 254.5)">2</text>
<text x="216.8" y="261">4</text>
<text x="216.8" y="268">2</text>
<text x="216.8" y="264.5">1</text>
<text x="216.8" y="271.6">3</text>
</g>
<g font-size="3.2" fill="#f00">
<text x="337.5" y="35.2">VDD</text>
<text x="346" y="33.4">4</text>
<text x="96.7" y="40.5">4</text>
<text x="100.2" y="42.3">SENSOR_VP</text>
<text x="337.5" y="56.4">VDD</text>
<text x="346" y="54.6">4</text>
<text x="347.2" y="104">5</text>
<text x="350.7" y="105.8">VDDIO</text>
<text x="372.8" y="112.8">VDD</text>
<text x="381.3" y="111.1">8</text>
<text x="75.1" y="128.7">VCC</text>
<text x="83.2" y="126.9">24</text>
</g>
<text font-size="2.5" fill="#00f" x="215.3" y="56.7">Female_header_smd_1x5</text>
</svg>
